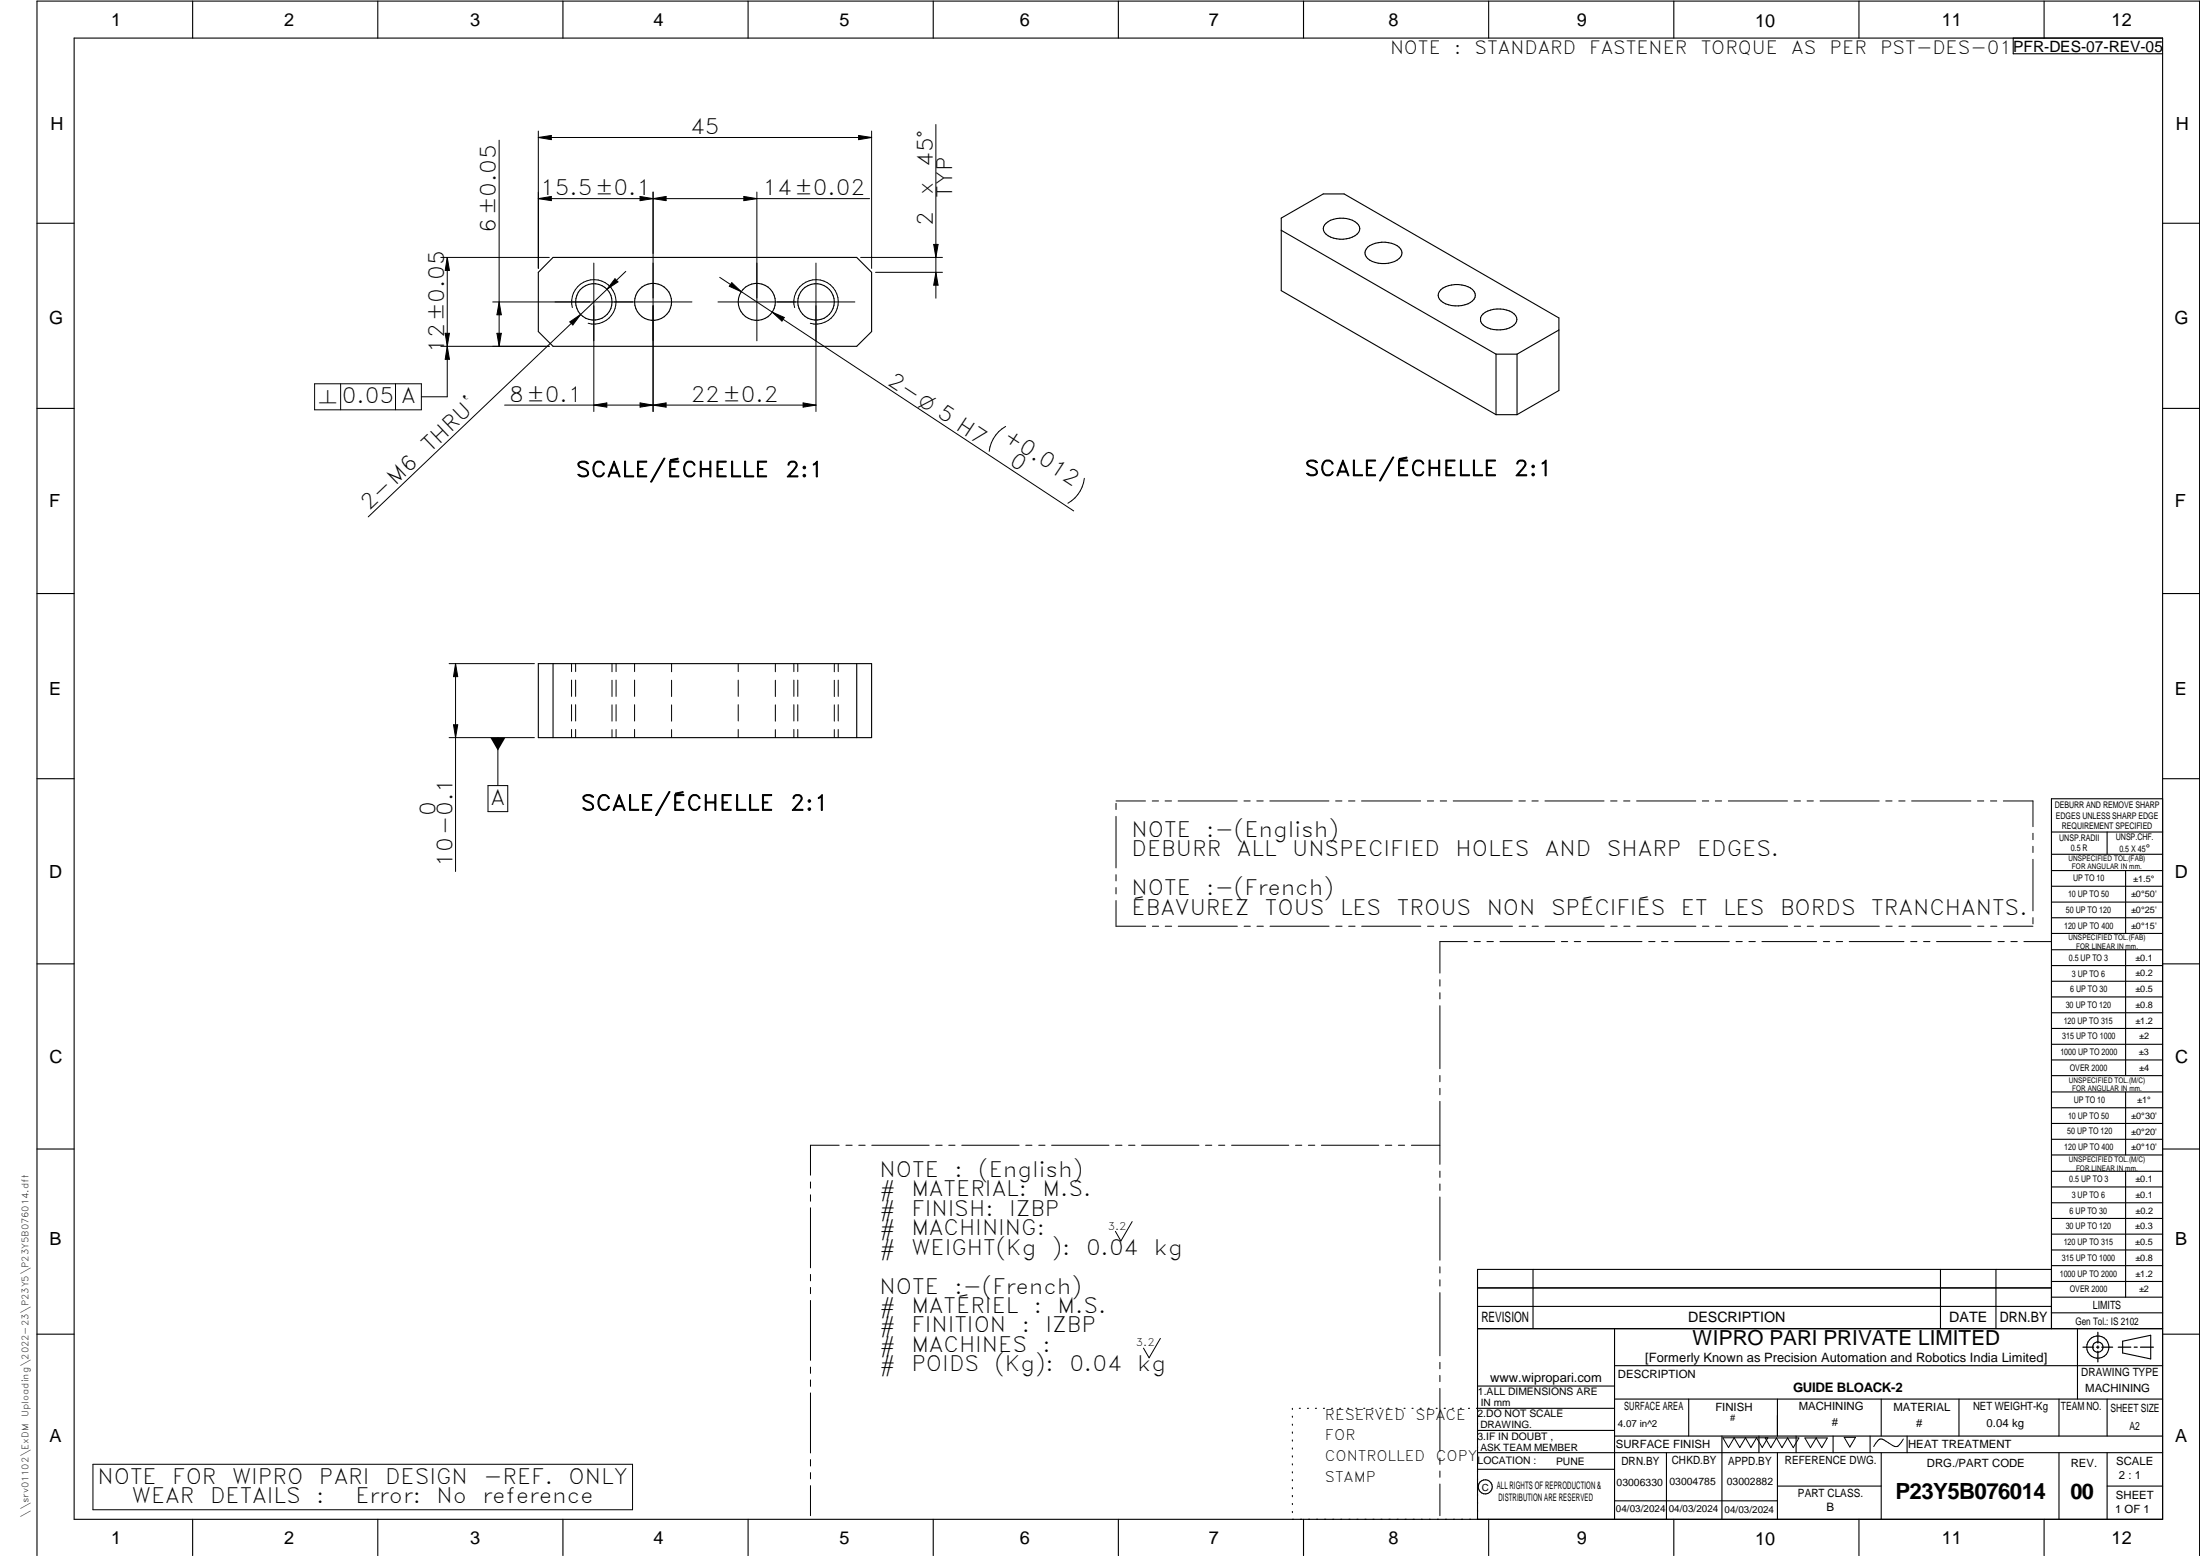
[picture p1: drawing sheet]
<svg xmlns="http://www.w3.org/2000/svg" width="594mm" height="420mm" viewBox="0 0 594 420" stroke-linecap="round" stroke-linejoin="round" font-family="sans-serif">
<g fill="none" stroke="#000" stroke-width=".3">
<path d="M20 10.3h564v400h-564zM52 .3v10M102 .3v10M152 .3v10M202 .3v10M252 .3v10M302 .3v10M352 .3v10M402 .3v10M452 .3v10M502 .3v10M543.6 10.3v4.2h40.4"/>
<path d="M552 .3v10M10 60.3h10M149.3 69.5h82l4.1 4v16l-4.1 4h-82l-3.9-4v-16zM346 62.2l58 33.4M358.1 60.3a6.8 6.8 0 0 1 8.8 .4 1.99 1.99 0 0 1-1 3 6.9 6.9 0 0 1-8.2-.9 1.77 1.77 0 0 1 .4-2.5zM369.3 66.8a7.3 7.3 0 0 1 8.5 0 2.02 2.02 0 0 1-.5 3.4 7.5 7.5 0 0 1-8-.4 1.97 1.97 0 0 1 0-3zM389.1 78.2a7.3 7.3 0 0 1 8.5 0 2.02 2.02 0 0 1-.5 3.5 7.5 7.5 0 0 1-8-.5 1.9 1.9 0 0 1 0-3zM584 60.3h10M400.5 84.8a7 7 0 0 1 8.8 .4 2.02 2.02 0 0 1-1 3 7.4 7.4 0 0 1-7.8-.4 1.93 1.93 0 0 1 0-3zM404 95.6h5.7M404 95.6v16.4M409.7 95.6v16.4"/>
<path d="M421 89.1l-11.3 6.5M10 110.3h10M404 112h5.7M404 112l-58-33.5v-19.6l11.3-6.5h5.7l58 33.5v19.6l-11.3 6.5M584 110.3h10M10 160.3h10M145.4 179.2h90v20h-90zM149.3 179.2v20M231.3 179.2v20M584 160.3h10M10 210.3h10M584 215.7h-30v143.1"/>
<path d="M584 210.3h10M554 224.7h30M554 230.7h30M554 235.1h30M554 239.3h30M569 224.7v6M574 235.1v17M554 243.6h30M554 247.8h30M554 252.1h30M554 256.5h30M574 256.5v33.9"/>
<path d="M10 260.3h10M554 260.7h30M554 265h30M554 269.2h30M554 273.5h30M554 277.7h30M584 260.3h10M554 282h30M554 286.2h30M554 290.4h30M554 294.9h30M554 299.1h30"/>
<path d="M574 294.9v17M10 310.3h10M554 303.4h30M554 307.6h30M554 311.9h30M554 316.3h30M574 316.3v34M584 310.3h10M554 320.5h30M554 324.8h30M554 329h30M554 333.2h30"/>
<path d="M554 337.5h30M399 358.8h185M399 352.8h155M399 347.8h155M414 342.8v16M436 358.8v51.5M524 342.8v16M539 342.8v16M554 341.8h30M554 346h30M554 350.3h30M554 354.5h30"/>
<path d="M554 342.8h-155v67.5M561 358.8v19M10 360.3h10M399 374.3h37M436 368.8h148M436 377.8h148M456 377.8v10M480 377.8v10M508 377.8v10M529 377.8v10M556 377.8v10M569 377.8v10"/>
<path d="M573.2 362.2l7.6-1.6v6.3l-7.6-1.6zM584 360.3h10M349 380.3v.3M349 382.4v.3M349 384.6v.3M349 386.7v.3M349 388.8v.3M349 391v.3M349 393.1v.3M349 395.3v.3M349 397.4v.3M349 399.5v.3"/>
<path d="M350.9 380.3h.2M353.1 380.3h.2M355.2 380.3h.3M357.4 380.3h.3M359.6 380.3h.3M361.7 380.3h.3M363.9 380.3h.3M366.1 380.3h.3M368.3 380.3h.2M370.4 380.3h.3M372.6 380.3h.3M374.8 380.3h.3"/>
<path d="M376.9 380.3h.4M379.1 380.3h.3M381.3 380.3h.3M383.4 380.3h.4M385.6 380.3h.3M387.8 380.3h.3M390 380.3h.3M392.2 380.3h.3M394.3 380.3h.3M396.5 380.3h.3M398.7 380.3h37.3M399 386.2h37"/>
<path d="M399 396.7h37M436 387.8h148M450 392.3v18M465 387.8v22.5M475 387.8v4.5M480 392.3v18M485 387.8v4.5M495 387.8v4.5M505 387.8v4.5M508 392.3v18M515 387.8v4.5M556 392.3v18"/>
<path d="M569 392.3v18M584 392.3h-185M52 410.3v9.7M102 410.3v9.7M152 410.3v9.7M202 410.3v9.7M252 410.3v9.7M302 410.3v9.7M349 401.7v.3M349 403.8v.4M349 406v.3M349 408.1v.3"/>
<path d="M352 410.3v9.7M402 410.3v9.7M436 405.3h44M452 410.3v9.7M480 401.3h28M502 410.3v9.7M552 410.3v9.7M569 401.3h15M10 420v-419.7h584v419.7"/>
<circle cx="160.3" cy="81.5" r="4.9"/>
<circle cx="176.4" cy="81.5" r="5"/>
<circle cx="204.4" cy="81.5" r="5"/>
<circle cx="220.4" cy="81.5" r="4.9"/>
<circle cx="566.5" cy="363.8" r="2.99"/>
<circle cx="566.5" cy="363.7" r="1.41"/>
<circle cx="401.1" cy="401.5" r="1.9"/>
</g>
<path d="M566.5 359.7v3M562.5 363.8h2.9M566.1 363.8h.7M566.5 363.4v.7M566.5 364.9v2.8M567.6 363.8h2.9M572 363.8h3.4M576.3 363.8h.8M578 363.8h3.5" fill="none" stroke="#000" stroke-width=".34"/>
<g fill="none" stroke="#000" stroke-width=".27">
<path d="M134.8 37.8v55.7M145.4 37.1l3.5-.5v1.1zM145.4 35.4v37.1M145.4 37.1h90M231.9 36.6l3.5 .5-3.5 .6zM235.4 35.4v37.1M252.7 33.6v46.9M145.4 53.6l3.5-.6v1.2zM145.4 53.6h89.4M172.8 53l3.6 .6-3.6 .6zM176.4 51.9v59.2M176.4 53.6l3.5-.6v1.2z"/>
<path d="M200.9 53l3.5 .6-3.5 .6zM204.4 51.9v40.1M119 69.5h29.3M120.8 69.5v37.6h-7M120.8 69.5l.6 3.5h-1.2zM160.4 71v40.1M166.1 75.3l.8 .8-3 2zM169 73.3l-69.6 66.3M194.3 74.9l95.6 63.1M197.6 76.3l2.6 2.5-3.3-1.5zM220.3 71v40.1M232.4 69.5h22.1"/>
<path d="M236.4 73.5h18.1M252.1 66h1.2l-.6 3.5zM252.7 73.5l.6 3.5h-1.2zM119 93.5h29.3M120.2 90h1.2l-.6 3.5zM120.8 93.5l.6 3.5h-1.2zM133 81.5h53.9M134.2 90h1.2l-.6 3.5zM134.8 81.5l.6 3.5h-1.2zM153.9 86.9l2.9-2-2.1 2.9zM154.6 83.1a6 6 0 0 1 5.2-7.6 6 6 0 0 1 6.5 6.5 6 6 0 0 1-7.5 5.3M193.9 81.5h36.9"/>
<path d="M208.5 84.3l3.3 1.4-.6 1zM214.6 83.1a6 6 0 0 1 5.2-7.6 6 6 0 0 1 6.5 6.5 6 6 0 0 1-7.5 5.3M85 103.6h28.8v7.1h-28.8zM92 103.6v7.1M106.8 103.6v7.1M136.3 109.4h84M160.4 109.4l3.5-.6v1.1zM172.8 108.8l3.6 .6-3.6 .5zM176.4 109.4l3.5-.6v1.1zM216.9 108.8l3.4 .6-3.4 .5zM271.6 115.1a8.9 8.9 0 0 0-4.5 6.8M292.8 129.2a8.9 8.9 0 0 1-4.4 6.7"/>
<path d="M121.3 179.2h23M123 179.2v56.1M123 179.2l.6 3.5h-1.1zM154.3 179.2v2.2M155.4 179.2v2.2M165.3 179.2v2.2M166.4 179.2v2.2M171.4 179.2v2.2M181.3 179.2v2.2M199.3 179.2v2.2M209.4 179.2v2.2M214.4 179.2v2.2"/>
<path d="M215.4 179.2v2.2M225.3 179.2v2.2M226.3 179.2v2.2M121.3 199.2h23M122.5 195.7h1.1l-.6 3.5zM134.4 199.2v12.9M154.3 183.6v4.4M154.3 190.3v4.4M154.3 197v2.2M155.4 183.6v4.4M155.4 190.3v4.4M155.4 197v2.2"/>
<path d="M165.3 183.7v4.4M165.3 190.3v4.4M165.3 197v2.2M166.4 183.6v4.4M166.4 190.3v4.4M166.4 197v2.2M171.4 183.6v4.4M171.4 190.3v4.4M171.4 197v2.2M181.3 183.7v4.4M181.3 190.3v4.4M181.3 197v2.2"/>
<path d="M199.3 183.6v4.4M199.3 190.3v4.4M199.3 197v2.2M209.4 183.7v4.4M209.4 190.3v4.4M209.4 197v2.2M214.4 183.6v4.4M214.4 190.3v4.4M214.4 197v2.2M215.4 183.6v4.4M215.4 190.3v4.4M215.4 197v2.2"/>
<path d="M225.3 183.7v4.4M225.3 190.3v4.4M225.3 197v2.2M226.3 183.6v4.4M226.3 190.3v4.4M226.3 197v2.2M131.8 212.1h5.3v7.1h-5.3zM301.4 216.3h7.9M301.4 216.9v1.7M311.1 216.3h1.7M314.6 216.3h1.8M318.1 216.3h16"/>
<path d="M335.9 216.3h1.7M339.4 216.3h1.7M342.9 216.3h16M360.7 216.3h1.7M364.1 216.3h1.8M367.7 216.3h15.9M385.4 216.3h1.7M388.9 216.3h1.7M392.4 216.3h16M410.2 216.3h1.7M413.7 216.3h1.7M417.2 216.3h15.9"/>
<path d="M434.9 216.3h1.8M438.4 216.3h1.7M442 216.3h15.9M459.7 216.3h1.7M463.2 216.3h1.7M466.7 216.3h16M484.5 216.3h1.7M488 216.3h1.7M491.5 216.3h15.9M509.2 216.3h1.7M512.7 216.3h1.7M516.2 216.3h16"/>
<path d="M534 216.3h1.7M537.5 216.3h1.7M541 216.3h8v6.9M301.4 220.4v14M301.4 236.2v1.7M301.4 239.6v1.8M549 225v1.7M549 228.5v1.7M549 232v14M301.4 243.2v6.9h8M311.2 250.1h1.7M314.7 250.1h1.7"/>
<path d="M318.2 250.1h15.9M336 250.1h1.6M339.4 250.1h1.8M342.9 250.1h16M360.7 250.1h1.7M364.2 250.1h1.7M367.7 250.1h16M385.5 250.1h1.7M389 250.1h1.7M392.5 250.1h15.9M396.2 254.3h-7.4v8.5M398.1 254.3h1.6"/>
<path d="M401.5 254.3h1.8M405 254.3h14.8M410.2 250.1h1.7M413.7 250.1h1.7M417.2 250.1h16M421.6 254.3h1.7M425.1 254.3h1.7M428.6 254.3h14.8M435 250.1h1.7M438.5 250.1h1.7M442 250.1h16M445.2 254.3h1.7"/>
<path d="M448.7 254.3h1.7M452.2 254.3h14.8M459.7 250.1h1.8M463.2 250.1h1.7M466.8 250.1h15.9M468.8 254.3h1.7M472.3 254.3h1.7M475.8 254.3h14.8M484.5 250.1h1.7M488 250.1h1.7M491.5 250.1h16M492.4 254.3h1.7"/>
<path d="M495.8 254.3h1.8M499.4 254.3h14.7M509.3 250.1h1.7M512.8 250.1h1.7M516 254.3h1.6M516.2 250.1h16.1M519.4 254.3h1.8M522.9 254.3h14.8M534 250.1h1.7M537.5 250.1h1.7M539.5 254.3h1.7M541 250.1h8"/>
<path d="M543 254.3h1.7M546.5 254.3h7.4M549 247.8v1.7M388.8 264.5v1.8M388.8 268.1v1.6M388.8 271.6v17M388.8 290.4v1.7M388.8 293.9v1.7M388.8 297.4v17M218.9 319.2v1.6M226.6 309.2h-7.7v8.1M228.4 309.2h1.7"/>
<path d="M231.9 309.2h1.7M235.4 309.2h15.5M252.7 309.2h1.7M256.2 309.2h1.7M259.7 309.2h15.5M277 309.2h1.7M280.5 309.2h1.7M284 309.2h15.5M301.2 309.2h1.8M304.8 309.2h1.7M308.3 309.2h15.5M325.5 309.2h1.7"/>
<path d="M329.1 309.2h1.6M332.6 309.2h15.4M349.8 309.2h1.7M353.3 309.2h1.7M356.8 309.2h15.5M374.1 309.2h1.7M377.6 309.2h1.7M381.1 309.2h7.7M388.8 316.2v1.7M388.8 319.7v1.7M218.9 322.6v1.8M218.9 326.1v16.2"/>
<path d="M305.7 329.9l-3 5.2-1.5-2.6M388.8 323.2v17.1M218.9 344.1v1.8M218.9 347.6v1.7M218.9 351.2v16.1M388.8 342.1v1.6M388.8 345.6v1.7M388.8 349v17.1M218.9 369.1v1.7M218.9 372.6v1.8M218.9 376.1v16.2M313.3 361.4l-3 5.2-1.5-2.6"/>
<path d="M388.8 367.9v1.7M388.8 371.4v1.7M388.8 374.9v17M25.1 395.4h145.7v12.3h-145.7zM218.9 394.1v1.8M218.9 397.6v1.7M388.8 393.7v1.7M388.8 397.2v1.7M465.2 388.2h12.2l-1.5 2.7-1.6-2.7-1.5 2.7-1.5-2.7-1.5 2.7-1.5-2.7-1.5 2.7zM476.7 388.3h9.1l-1.6 2.6-1.5-2.6-1.5 2.6-1.5-2.6-1.5 2.6zM487.4 388.3h6l-1.5 2.6-1.5-2.6-1.5 2.6zM498 388.1h3.1l-1.6 2.6z"/>
<path d="M514 388.6l-1.1 1.5a1.2 1.2 0 0 1-1.8 .3l-1.8-1.2a1.55 1.55 0 0 0-1.6-.6 1.55 1.55 0 0 0-1.2 1.1l-.5 .9M218.9 401.2v8.1M388.8 400.7v8.6"/>
</g>
<g fill="#000">
<path d="M145.4 37.1l3.5-.5v1.1zM231.9 36.6l3.5 .5-3.5 .6zM145.4 53.6l3.5-.6v1.2zM172.8 53l3.6 .6-3.6 .6zM176.4 53.6l3.5-.6v1.2zM200.9 53l3.5 .6-3.5 .6zM120.8 69.5l.6 3.5h-1.2zM166.1 75.3l.8 .8-3 2zM197.6 76.3l2.6 2.5-3.3-1.5zM252.1 66h1.2l-.6 3.5zM252.7 73.5l.6 3.5h-1.2zM120.2 90h1.2l-.6 3.5z"/>
<path d="M120.8 93.5l.6 3.5h-1.2zM134.2 90h1.2l-.6 3.5zM134.8 81.5l.6 3.5h-1.2zM153.9 86.9l2.9-2-2.1 2.9zM208.5 84.3l3.3 1.4-.6 1zM160.4 109.4l3.5-.6v1.1zM172.8 108.8l3.6 .6-3.6 .5zM176.4 109.4l3.5-.6v1.1zM216.9 108.8l3.4 .6-3.4 .5zM123 179.2l.6 3.5h-1.1zM122.5 195.7h1.1l-.6 3.5zM132.4 199.2h4.1l-2.1 3.5z"/>
</g>
<text font-size="6" x="511.8" y="404.8">P23Y5B076014</text>
<text font-size="5.9" x="559.1" y="404.7">00</text>
<g font-size="5.7">
<text x="186.4" y="36.3">45</text>
<text x="251.9" y="45" transform="rotate(-90 251.9 45)">45°</text>
<text x="145.9" y="52.7">15.5±0.1</text>
<text x="205.9" y="52.7">14±0.02</text>
<text x="251.9" y="52.7" transform="rotate(-90 251.9 52.7)">x</text>
<text x="257.1" y="53.5" transform="rotate(-90 257.1 53.5)">TYP</text>
<text x="133.9" y="62.8" transform="rotate(-90 133.9 62.8)">6±0.05</text>
<text x="251.9" y="60.9" transform="rotate(-90 251.9 60.9)">2</text>
<text x="119.9" y="95.3" transform="rotate(-90 119.9 95.3)">12±0.05</text>
<text x="239.4" y="103.6" transform="rotate(33 239.4 103.6)">2-O 5 H7</text>
<text x="92.3" y="108.9">0.05 A</text>
<text x="137.5" y="108.5">8±0.1</text>
<text x="186.5" y="108.5">22±0.2</text>
<text x="270.6" y="118.7" transform="rotate(33 270.6 118.7)">+0.012</text>
<text x="116.2" y="122.4" transform="rotate(-44 116.2 122.4)">THRU`</text>
<text x="272.3" y="125.3" transform="rotate(33 272.3 125.3)">0</text>
<text x="155.5" y="128.8">SCALE/ÉCHELLE</text>
<text x="212" y="128.8">2:1</text>
<text x="352.3" y="128.5">SCALE/ÉCHELLE</text>
<text x="408.8" y="128.5">2:1</text>
<text x="99.7" y="138.1" transform="rotate(-44 99.7 138.1)">2-M6</text>
<text x="117.6" y="220.3" transform="rotate(-90 117.6 220.3)">0</text>
<text x="132.5" y="217.4">A</text>
<text x="156.8" y="218.8">SCALE/ÉCHELLE</text>
<text x="213.4" y="218.8">2:1</text>
<text x="305.6" y="226">NOTE</text>
<text x="325.7" y="226">:-(English)</text>
<text x="305.6" y="231.3">DEBURR</text>
<text x="334" y="231.3">ALL</text>
<text x="348.9" y="231.3">UNSPECIFIED</text>
<text x="393" y="231.3">HOLES</text>
<text x="417.2" y="231.3">AND</text>
<text x="433.9" y="231.3">SHARP</text>
<text x="458.3" y="231.3">EDGES.</text>
<text x="122.2" y="234.1" transform="rotate(-90 122.2 234.1)">10-0.1</text>
<text x="305.6" y="241.8">NOTE</text>
<text x="325.7" y="241.8">:-(French)</text>
<text x="305.6" y="247">ÉBAVUREZ</text>
<text x="341.6" y="247">TOUS</text>
<text x="361.9" y="247">LES</text>
<text x="377.2" y="247">TROUS</text>
<text x="401.5" y="247">NON</text>
<text x="418.8" y="247">SPÉCIFIÉS</text>
<text x="453.9" y="247">ET</text>
<text x="465.3" y="247">LES</text>
<text x="480.7" y="247">BORDS</text>
<text x="505.3" y="247">TRANCHANTS.</text>
<text x="237.5" y="317.8">NOTE</text>
<text x="257.7" y="317.8">:</text>
<text x="264.1" y="317.8">(English)</text>
<text x="237.5" y="323">#</text>
<text x="246.1" y="323">MATERIAL:</text>
<text x="281.5" y="323">M.S.</text>
<text x="237.5" y="328.3">#</text>
<text x="246.1" y="328.3">FINISH:</text>
<text x="272.5" y="328.3">IZBP</text>
<text x="237.5" y="333.5">#</text>
<text x="246.1" y="333.5">MACHINING:</text>
<text x="237.5" y="338.8">#</text>
<text x="246.1" y="338.8">WEIGHT(Kg</text>
<text x="284" y="338.8">):</text>
<text x="293.3" y="338.8">0.04</text>
<text x="311.6" y="338.8">kg</text>
<text x="237.5" y="349.3">NOTE</text>
<text x="257.7" y="349.3">:-(French)</text>
<text x="237.5" y="354.5">#</text>
<text x="237.5" y="359.8">#</text>
<text x="246.1" y="359.8">FINITION</text>
<text x="246.1" y="354.5">MATÉRIEL</text>
<text x="275.9" y="359.8">:</text>
<text x="279.2" y="354.5">:</text>
<text x="282.3" y="359.8">IZBP</text>
<text x="285.6" y="354.5">M.S.</text>
<text x="237.5" y="365">#</text>
<text x="246.1" y="365">MACHINES</text>
<text x="281.5" y="365">:</text>
<text x="237.5" y="370.3">#</text>
<text x="246.1" y="370.3">POIDS</text>
<text x="268.5" y="370.3">(Kg):</text>
<text x="288.8" y="370.3">0.04</text>
<text x="307.1" y="370.3">kg</text>
<text x="26.3" y="400.6">NOTE</text>
<text x="46.5" y="400.6">FOR</text>
<text x="62.7" y="400.6">WIPRO</text>
<text x="86.1" y="400.6">PARI</text>
<text x="104" y="400.6">DESIGN</text>
<text x="130.5" y="400.6">-REF.</text>
<text x="153.5" y="400.6">ONLY</text>
<text x="35.6" y="405.9">WEAR</text>
<text x="56.7" y="405.9">DETAILS</text>
<text x="85.4" y="405.9">:</text>
<text x="96" y="405.9">Error:</text>
<text x="117.9" y="405.9">No</text>
<text x="130.3" y="405.9">reference</text>
</g>
<text font-size="5.6" x="457" y="363.2">WIPRO PARI PRIVATE LIMITED</text>
<text font-size="5.4" x="86.1" y="108.9">n</text>
<g font-size="4.9">
<text x="30" y="6.9">1</text>
<text x="76.7" y="6.9">2</text>
<text x="127" y="6.9">3</text>
<text x="176.5" y="6.9">4</text>
<text x="226.7" y="6.9">5</text>
<text x="275.4" y="6.9">6</text>
<text x="326.4" y="6.9">7</text>
<text x="375" y="6.9">8</text>
<text x="425.8" y="6.9">9</text>
<text x="473.9" y="7.3">10</text>
<text x="524.3" y="6.9">11</text>
<text x="570.2" y="6.9">12</text>
<text x="375.4" y="14.5">NOTE</text>
<text x="392.7" y="14.5">:</text>
<text x="398.2" y="14.5">STANDARD</text>
<text x="429.2" y="14.5">FASTENER</text>
<text x="459.2" y="14.5">TORQUE</text>
<text x="483.7" y="14.5">AS</text>
<text x="494.1" y="14.5">PER</text>
<text x="507.7" y="14.5">PST-DES-01</text>
<text x="13.6" y="35.1">H</text>
<text x="587.6" y="35.1">H</text>
<text x="13.2" y="87.5">G</text>
<text x="587.2" y="87.5">G</text>
<text x="13.2" y="137">F</text>
<text x="587.2" y="137">F</text>
<text x="13.2" y="187.6">E</text>
<text x="587.2" y="187.6">E</text>
<text x="13.2" y="237">D</text>
<text x="587.2" y="237">D</text>
<text x="13.4" y="287.1">C</text>
<text x="587.4" y="287.1">C</text>
<text x="13.4" y="336.2">B</text>
<text x="587.4" y="336.2">B</text>
<text x="13.4" y="389.3">A</text>
<text x="587.4" y="389.3">A</text>
<text x="30" y="416.9">1</text>
<text x="76.7" y="416.9">2</text>
<text x="127" y="416.9">3</text>
<text x="176.5" y="416.9">4</text>
<text x="226.7" y="416.9">5</text>
<text x="275.4" y="416.9">6</text>
<text x="326.4" y="416.9">7</text>
<text x="375" y="416.9">8</text>
<text x="425.8" y="416.9">9</text>
<text x="473.9" y="417.3">10</text>
<text x="524.3" y="416.9">11</text>
<text x="570.2" y="416.9">12</text>
</g>
<text font-size="4.2" x="543.6" y="14">PFR-DES-07-REV-05</text>
<g font-size="3.9">
<text x="400" y="357.1">REVISION</text>
<text x="455.9" y="357.1">DESCRIPTION</text>
<text x="526.4" y="357.1">DATE</text>
<text x="540" y="357.1">DRN.BY</text>
<text x="357.8" y="383.3">RESERVED</text>
<text x="382.3" y="383.3">SPACE</text>
<text x="357.8" y="388.9">FOR</text>
<text x="357.8" y="394.5">CONTROLLED</text>
<text x="387.8" y="394.5">COPY</text>
<text x="357.8" y="400">STAMP</text>
</g>
<text font-size="3.6" x="484.2" y="375.8">GUIDE BLOACK-2</text>
<g font-size="3.5">
<text x="444.3" y="367.7">[Formerly Known as Precision Automation and Robotics India Limited]</text>
<text x="402.4" y="373.3">www.wipropari.com</text>
</g>
<g font-size="3.1">
<text x="565.1" y="353.5">LIMITS</text>
<text x="562" y="371.7">DRAWING TYPE</text>
<text x="436.9" y="372.1">DESCRIPTION</text>
<text x="563.1" y="375.9">MACHINING</text>
<text x="438.6" y="380.8">SURFACE AREA</text>
<text x="463.2" y="380.9">FINISH</text>
<text x="485.7" y="380.8">MACHINING</text>
<text x="511.3" y="380.9">MATERIAL</text>
<text x="532.8" y="380.7">NET WEIGHT-Kg</text>
<text x="556.5" y="380.7">TEAM NO.</text>
<text x="569.9" y="381.2">SHEET SIZE</text>
<text x="494.6" y="385.1">#</text>
<text x="517.4" y="385.3">#</text>
<text x="536.4" y="385.3">0.04 kg</text>
<text x="575" y="386.1">A2</text>
<text x="436.3" y="391">SURFACE FINISH</text>
<text x="437.8" y="395.5">DRN.BY</text>
<text x="451.4" y="395.4">CHKD.BY</text>
<text x="466.6" y="395.5">APPD.BY</text>
<text x="482" y="395.4">REFERENCE DWG.</text>
<text x="515.3" y="391.1">HEAT TREATMENT</text>
<text x="571.4" y="395.6">SCALE</text>
<text x="520.4" y="396.2">DRG./PART CODE</text>
<text x="559.2" y="396.1">REV.</text>
<text x="572.2" y="399.5">2 : 1</text>
<text x="485.5" y="404.3">PART CLASS.</text>
<text x="493.2" y="407.9">B</text>
<text x="571.4" y="404.7">SHEET</text>
<text x="571.2" y="408.4">1 OF 1</text>
</g>
<text font-size="3" x="579.5" y="230.1">°</text>
<g font-size="2.8">
<text x="299.1" y="332.1">3.2</text>
<text x="560.4" y="357.7">Gen Tol.: IS 2102</text>
<text x="306.7" y="363.6">3.2</text>
<text x="399.1" y="376.6">1.ALL DIMENSIONS ARE</text>
<text x="399" y="382.7">2.DO NOT SCALE</text>
<text x="399" y="388.7">3.IF IN DOUBT ,</text>
<text x="399" y="395.4">LOCATION :</text>
<text x="420.2" y="395.6">PUNE</text>
<text x="404.2" y="402">ALL RIGHTS OF REPRODUCTION &amp;</text>
<text x="436.5" y="401.2">03006330</text>
<text x="450.8" y="400.9">03004785</text>
<text x="466.3" y="401">03002882</text>
<text x="404.7" y="405.4">DISTRIBUTION ARE RESERVED</text>
</g>
<g font-size="2.7">
<text x="399.9" y="379.7">IN mm</text>
<text x="399.7" y="385.7">DRAWING.</text>
<text x="436.9" y="385.4">4.07 in^2</text>
<text x="399.7" y="391.8">ASK TEAM MEMBER</text>
<text x="400.1" y="402.5">C</text>
<text x="436.4" y="408.3">04/03/2024</text>
<text x="450.6" y="408.4">04/03/2024</text>
<text x="465.7" y="408.5">04/03/2024</text>
</g>
<g font-size="2.5">
<text x="554.9" y="218.3">DEBURR AND REMOVE SHARP</text>
<text x="555.2" y="221">EDGES UNLESS SHARP EDGE</text>
<text x="556.1" y="227.1">UNSP.RADII</text>
<text x="556.8" y="223.8">REQUIREMENT SPECIFIED</text>
<text x="571.4" y="226.9">UNSP.CHF.</text>
<text x="559.2" y="229.9">0.5 R</text>
<text x="572.3" y="230.1">0.5 X 45</text>
<text x="559.8" y="238">UP TO 10</text>
<text x="576.1" y="238.1">±1.5°</text>
<text x="558.5" y="242.2">10 UP TO 50</text>
<text x="575.5" y="242.3">±0°50'</text>
<text x="557.4" y="250.7">120 UP TO 400</text>
<text x="557.9" y="246.5">50 UP TO 120</text>
<text x="575.5" y="250.7">±0°15'</text>
<text x="575.5" y="246.5">±0°25'</text>
<text x="558.7" y="259.4">0.5 UP TO 3</text>
<text x="559.5" y="263.7">3 UP TO 6</text>
<text x="576.6" y="263.6">±0.2</text>
<text x="576.6" y="259.4">±0.1</text>
<text x="559" y="267.9">6 UP TO 30</text>
<text x="576.6" y="267.9">±0.5</text>
<text x="557.8" y="272.2">30 UP TO 120</text>
<text x="576.6" y="272.2">±0.8</text>
<text x="556.9" y="280.7">315 UP TO 1000</text>
<text x="557.3" y="276.4">120 UP TO 315</text>
<text x="576.6" y="276.4">±1.2</text>
<text x="577.7" y="280.7">±2</text>
<text x="556.4" y="284.9">1000 UP TO 2000</text>
<text x="577.6" y="284.9">±3</text>
<text x="558.9" y="289.2">OVER 2000</text>
<text x="577.7" y="289.3">±4</text>
<text x="560" y="297.9">UP TO 10</text>
<text x="577.1" y="297.9">±1°</text>
<text x="558.5" y="302.1">10 UP TO 50</text>
<text x="575.5" y="302.1">±0°30'</text>
<text x="557.4" y="310.6">120 UP TO 400</text>
<text x="558.2" y="306.3">50 UP TO 120</text>
<text x="575.5" y="310.6">±0°10'</text>
<text x="575.5" y="306.4">±0°20'</text>
<text x="558.8" y="319.2">0.5 UP TO 3</text>
<text x="559.4" y="323.4">3 UP TO 6</text>
<text x="576.6" y="319.2">±0.1</text>
<text x="576.6" y="323.5">±0.1</text>
<text x="558.9" y="327.7">6 UP TO 30</text>
<text x="576.7" y="327.7">±0.2</text>
<text x="557.8" y="332">30 UP TO 120</text>
<text x="576.6" y="332">±0.3</text>
<text x="556.8" y="340.5">315 UP TO 1000</text>
<text x="557.3" y="336.3">120 UP TO 315</text>
<text x="576.6" y="336.3">±0.5</text>
<text x="576.6" y="340.5">±0.8</text>
<text x="556.2" y="344.7">1000 UP TO 2000</text>
<text x="576.6" y="344.7">±1.2</text>
<text x="558.9" y="349">OVER 2000</text>
<text x="577.6" y="349">±2</text>
<text x="467.2" y="383.8">#</text>
</g>
<g font-size="2.4">
<text x="7.7" y="382.7" transform="rotate(-90 7.7 382.7)">Uploading\2022-23\P23Y5\P23Y5B076014.dft</text>
<text x="7.7" y="409.8" transform="rotate(-90 7.7 409.8)">\\srv01102\ExDM</text>
</g>
<g font-size="2.1">
<text x="558.5" y="232.4">UNSPECIFIED TOL.(FAB)</text>
<text x="559.5" y="234.7">FOR ANGULAR IN mm.</text>
<text x="558.6" y="253.9">UNSPECIFIED TOL.(FAB)</text>
<text x="560.7" y="256.3">FOR LINEAR IN mm.</text>
<text x="558.7" y="292.3">UNSPECIFIED TOL.(M/C)</text>
<text x="559.6" y="294.7">FOR ANGULAR IN mm.</text>
<text x="558.7" y="313.7">UNSPECIFIED TOL.(M/C)</text>
<text x="560.6" y="316.1">FOR LINEAR IN mm.</text>
</g>
</svg>
